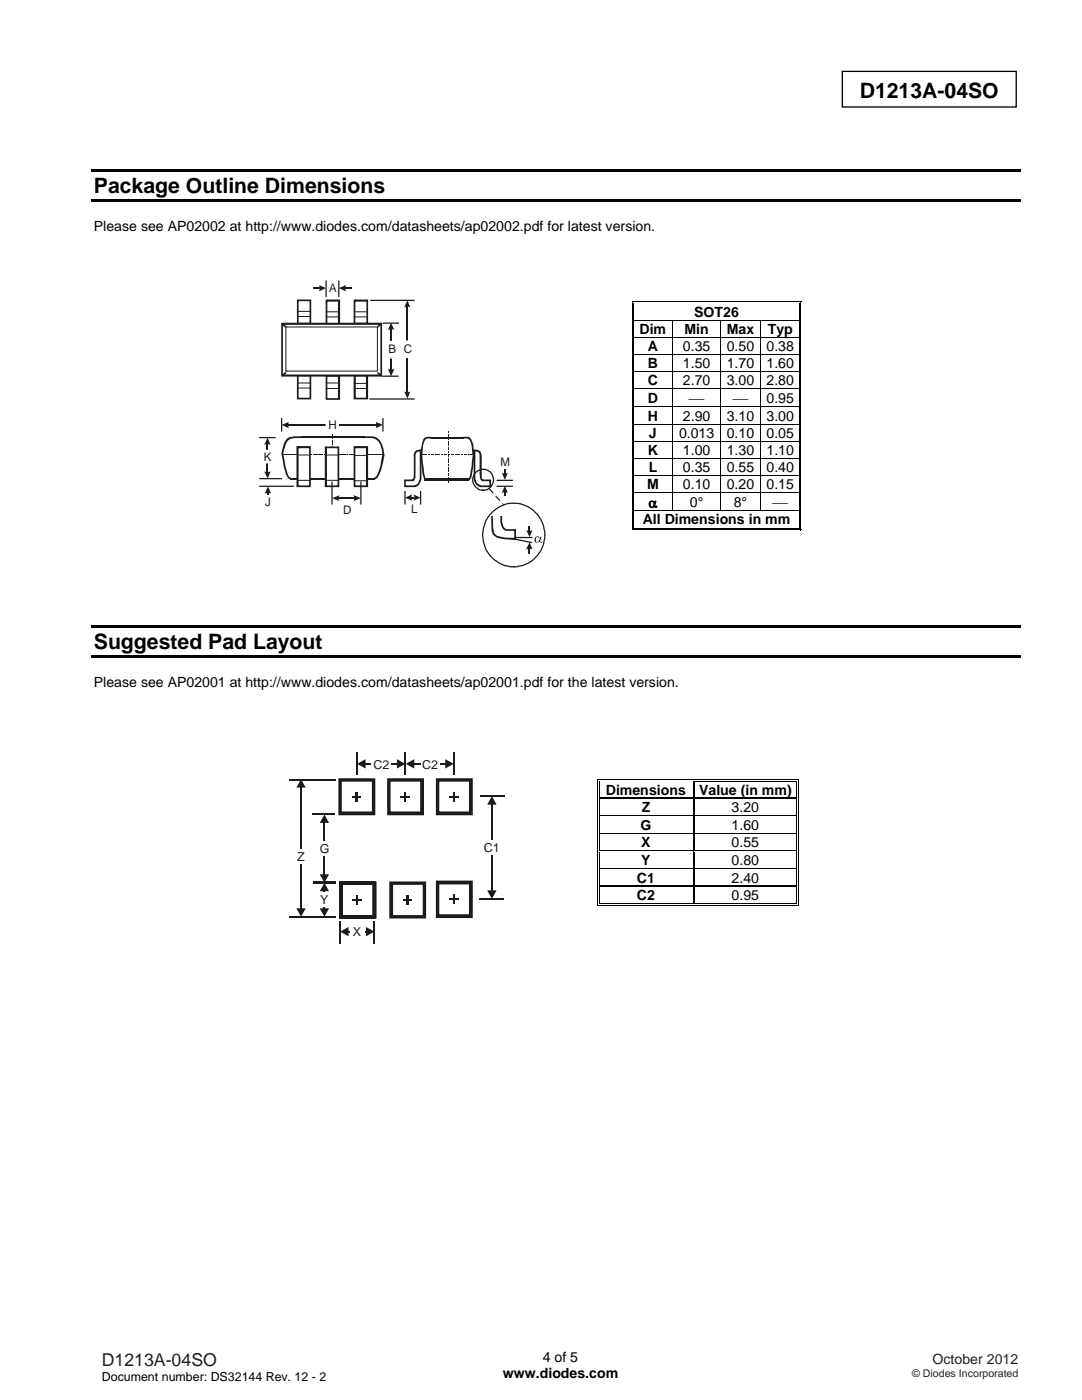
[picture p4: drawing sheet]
<svg xmlns="http://www.w3.org/2000/svg" width="216mm" height="279mm" viewBox="0 0 216 279" stroke-linecap="round" stroke-linejoin="round" font-family="sans-serif">
<path d="M168.1 14.2h34.7v7.2h-34.7z" fill="none" stroke="#000" stroke-width=".26"/>
<path d="M18.2 33.7h185.5v.5h-185.5zM18.2 39.8h185.5v.5h-185.5zM18.2 124.7h185.5v.5h-185.5zM18.2 130.8h185.5v.5h-185.5z" fill="#000"/>
<g fill="#fff">
<path d="M126.6 60.6h32.8v3.2h-32.8z"/>
<path d="M126.7 60.6h32.6v3.2h-32.6z"/>
</g>
<path d="M126.1 60h.1v.6h-.1zM126.1 60h.5v.2h-.5zM126.4 60.4h.2v.2h-.2z" fill="#000"/>
<path d="M126.6 60.1h32.8M126.6 60.5h32.8" fill="none" stroke="#000" stroke-width=".2"/>
<path d="M126.6 60.6h32.8z" fill="#fff"/>
<path d="M159.4 60h.5v.2h-.5zM159.4 60.4h.2v.2h-.2zM159.7 60h.2v.6h-.2z" fill="#000"/>
<path d="M126.2 60.6v3.2M126.5 60.6v3.2M159.5 60.6v3.2M159.8 60.6v3.2" fill="none" stroke="#000" stroke-width=".2"/>
<g fill="#fff">
<path d="M126.6 64h7.6v3.2h-7.6z"/>
<path d="M126.7 64h7.2v3.2h-7.2z"/>
</g>
<path d="M126.1 63.8h.1v.2h-.1zM126.4 63.8h.2v.2h-.2zM159.4 63.8h.2v.2h-.2zM159.7 63.8h.2v.2h-.2z" fill="#000"/>
<path d="M126.2 64v3.2M126.5 64v3.2M126.6 63.9h32.8M134.3 64v3.2M143.8 64v3.2M151.7 64v3.2M159.5 64v3.2M159.8 64v3.2" fill="none" stroke="#000" stroke-width=".2"/>
<g fill="#fff">
<path d="M126.6 67.4h7.6v3.3h-7.6z"/>
<path d="M126.7 67.4h7.2v3.3h-7.2z"/>
</g>
<path d="M126.1 67.2h.1v.2h-.1zM126.4 67.2h.2v.2h-.2zM159.4 67.2h.2v.2h-.2zM159.7 67.2h.2v.2h-.2z" fill="#000"/>
<path d="M126.2 67.4v3.3M126.5 67.4v3.3M126.6 67.3h32.8M134.3 67.4v3.3M143.8 67.4v3.3M151.7 67.4v3.3M159.5 67.4v3.3M159.8 67.4v3.3" fill="none" stroke="#000" stroke-width=".2"/>
<g fill="#fff">
<path d="M126.6 70.8h7.6v3.3h-7.6z"/>
<path d="M126.7 70.8h7.2v3.3h-7.2z"/>
</g>
<path d="M126.1 70.7h.1v.1h-.1zM126.4 70.7h.2v.1h-.2zM159.4 70.7h.2v.1h-.2zM159.7 70.7h.2v.1h-.2z" fill="#000"/>
<path d="M126.2 70.8v3.3M126.5 70.8v3.3M126.6 70.7h32.8M134.3 70.8v3.3M143.8 70.8v3.3M151.7 70.8v3.3M159.5 70.8v3.3M159.8 70.8v3.3" fill="none" stroke="#000" stroke-width=".2"/>
<g fill="#fff">
<path d="M126.6 74.3h7.6v3.2h-7.6z"/>
<path d="M126.7 74.3h7.2v3.2h-7.2z"/>
</g>
<path d="M126.1 74.1h.1v.2h-.1zM126.4 74.1h.2v.2h-.2zM159.4 74.1h.2v.2h-.2zM159.7 74.1h.2v.2h-.2z" fill="#000"/>
<path d="M126.2 74.3v3.2M126.5 74.3v3.2M126.6 74.2h32.8M134.3 74.3v3.2M143.8 74.3v3.2M151.7 74.3v3.2M159.5 74.3v3.2M159.8 74.3v3.2" fill="none" stroke="#000" stroke-width=".2"/>
<g fill="#fff">
<path d="M126.6 77.7h7.6v3.4h-7.6z"/>
<path d="M126.7 77.8h7.2v3.2h-7.2z"/>
</g>
<path d="M126.1 77.5h.1v.2h-.1zM126.4 77.5h.2v.2h-.2zM159.4 77.5h.2v.2h-.2zM159.7 77.5h.2v.2h-.2z" fill="#000"/>
<path d="M126.2 77.7v3.4M126.5 77.7v3.4M126.6 77.6h32.8M134.3 77.7v3.4M143.8 77.7v3.4M151.7 77.7v3.4M159.5 77.7v3.4M159.8 77.7v3.4" fill="none" stroke="#000" stroke-width=".2"/>
<g fill="#fff">
<path d="M126.6 81.3h7.6v3.3h-7.6z"/>
<path d="M126.7 81.3h7.2v3.3h-7.2z"/>
</g>
<path d="M126.1 81.1h.1v.2h-.1zM126.4 81.1h.2v.2h-.2zM159.4 81.1h.2v.2h-.2zM159.7 81.1h.2v.2h-.2z" fill="#000"/>
<path d="M126.2 81.3v3.3M126.5 81.3v3.3M126.6 81.2h32.8M134.3 81.3v3.3M143.8 81.3v3.3M151.7 81.3v3.3M159.5 81.3v3.3M159.8 81.3v3.3" fill="none" stroke="#000" stroke-width=".2"/>
<g fill="#fff">
<path d="M126.6 84.7h7.6v3.3h-7.6z"/>
<path d="M126.7 84.7h7.2v3.3h-7.2z"/>
</g>
<path d="M126.1 84.6h.1v.1h-.1zM126.4 84.6h.2v.1h-.2zM159.4 84.6h.2v.1h-.2zM159.7 84.6h.2v.1h-.2z" fill="#000"/>
<path d="M126.2 84.7v3.3M126.5 84.7v3.3M126.6 84.6h32.8M134.3 84.7v3.3M143.8 84.7v3.3M151.7 84.7v3.3M159.5 84.7v3.3M159.8 84.7v3.3" fill="none" stroke="#000" stroke-width=".2"/>
<g fill="#fff">
<path d="M126.6 88.2h7.6v3.2h-7.6z"/>
<path d="M126.7 88.2h7.2v3.2h-7.2z"/>
</g>
<path d="M126.1 88h.1v.2h-.1zM126.4 88h.2v.2h-.2zM159.4 88h.2v.2h-.2zM159.7 88h.2v.2h-.2z" fill="#000"/>
<path d="M126.2 88.2v3.2M126.5 88.2v3.2M126.6 88.1h32.8M134.3 88.2v3.2M143.8 88.2v3.2M151.7 88.2v3.2M159.5 88.2v3.2M159.8 88.2v3.2" fill="none" stroke="#000" stroke-width=".2"/>
<g fill="#fff">
<path d="M126.6 91.6h7.6v3.2h-7.6z"/>
<path d="M126.7 91.6h7.2v3.2h-7.2z"/>
</g>
<path d="M126.1 91.4h.1v.2h-.1zM126.4 91.4h.2v.2h-.2zM159.4 91.4h.2v.2h-.2zM159.7 91.4h.2v.2h-.2z" fill="#000"/>
<path d="M126.2 91.6v3.2M126.5 91.6v3.2M126.6 91.5h32.8M134.3 91.6v3.2M143.8 91.6v3.2M151.7 91.6v3.2M159.5 91.6v3.2M159.8 91.6v3.2" fill="none" stroke="#000" stroke-width=".2"/>
<g fill="#fff">
<path d="M126.6 95h7.6v3.3h-7.6z"/>
<path d="M126.7 95h7.2v3.3h-7.2z"/>
</g>
<g fill="#000">
<path d="M126.1 94.8h.1v.2h-.1zM126.1 98.3h.1v.1h-.1zM126.4 94.8h.2v.2h-.2zM126.4 98.3h.2v.1h-.2zM159.4 94.8h.2v.2h-.2zM159.4 98.3h.2v.1h-.2zM159.7 94.8h.2v.2h-.2zM159.7 98.3h.2v.1h-.2zM126.1 101.9h.1v.1h-.1zM126.1 105.7h.5v.1h-.5zM126.4 101.9h.2v.1h-.2zM126.4 105.3h.2v.2h-.2z"/>
<path d="M159.4 101.9h.2v.1h-.2zM159.4 105.7h.5v.1h-.5zM159.4 105.3h.2v.2h-.2zM159.7 101.9h.2v.1h-.2zM159.7 105.3h.2v.5h-.2z"/>
</g>
<g fill="none" stroke="#000" stroke-width=".2">
<path d="M126.2 95v3.3M126.2 98.4v3.5M126.5 95v3.3M126.5 98.4v3.5M126.6 94.9h32.8M126.6 98.3h32.8M134.3 95v3.3M134.3 98.4v3.5M143.8 95v3.3M143.8 98.4v3.5M151.7 95v3.3M151.7 98.4v3.5"/>
<path d="M159.5 95v3.3M159.5 98.4v3.5M159.8 95v3.3M159.8 98.4v3.5M126.2 102v3.8M126.5 102v3.3M126.6 102h32.8M126.6 105.7h32.8M126.6 105.4h32.8M159.5 102v3.3M159.8 102v3.3"/>
</g>
<g fill="#fff">
<path d="M119.6 156h18.7v3.2h-18.7z"/>
<path d="M120.1 156h17.6v3.2h-17.6z"/>
</g>
<path d="M119.1 155.4h.2v.6h-.2zM119.1 155.4h.5v.2h-.5zM119.5 155.8h.1v.2h-.1z" fill="#000"/>
<path d="M119.6 155.5h18.7M119.6 155.9h18.7" fill="none" stroke="#000" stroke-width=".2"/>
<path d="M119.6 156h18.7z" fill="#fff"/>
<path d="M138.3 156h.3zM138.3 155.4h.5v.2h-.5zM138.3 155.8h.5v.2h-.5zM158.8 155.4h.5v.2h-.5zM158.8 155.8h.2v.2h-.2zM159.2 155.4h.1v.6h-.1z" fill="#000"/>
<path d="M119.2 156v3.2M119.5 156v3.2M138.8 155.5h20M138.8 155.9h20M158.9 156v3.2M159.2 156v3.2" fill="none" stroke="#000" stroke-width=".2"/>
<path d="M138.4 156v3.2" fill="none" stroke="#000" stroke-width=".25"/>
<g fill="#fff">
<path d="M119.6 159.5h18.7v3.2h-18.7z"/>
<path d="M120.1 159.5h17.6v3.2h-17.6z"/>
<path d="M138.5 159.5h20.3v3.2h-20.3z"/>
<path d="M139.1 159.5h19.2v3.2h-19.2z"/>
</g>
<path d="M119.1 159.2h.2v.3h-.2zM119.5 159.2h.1v.3h-.1z" fill="#000"/>
<path d="M119.6 159.3h18.7" fill="none" stroke="#000" stroke-width=".25"/>
<path d="M119.6 159.5h18.7z" fill="#fff"/>
<path d="M138.3 159.2h.3v.3h-.3z" fill="#000"/>
<path d="M138.6 159.3h20.2" fill="none" stroke="#000" stroke-width=".25"/>
<path d="M138.6 159.5h20.2z" fill="#fff"/>
<path d="M158.8 159.2h.2v.3h-.2zM159.2 159.2h.1v.3h-.1z" fill="#000"/>
<path d="M119.2 159.5v3.2M119.5 159.5v3.2M158.9 159.5v3.2M159.2 159.5v3.2" fill="none" stroke="#000" stroke-width=".2"/>
<path d="M138.4 159.5v3.2" fill="none" stroke="#000" stroke-width=".25"/>
<g fill="#fff">
<path d="M119.6 163h18.7v3.2h-18.7z"/>
<path d="M120.1 163h17.6v3.2h-17.6z"/>
<path d="M138.5 163h20.3v3.2h-20.3z"/>
<path d="M139.1 163h19.2v3.2h-19.2z"/>
</g>
<path d="M119.1 162.7h.2v.3h-.2zM119.5 162.7h.1v.3h-.1z" fill="#000"/>
<path d="M119.6 162.9h18.7" fill="none" stroke="#000" stroke-width=".25"/>
<path d="M119.6 163h18.7z" fill="#fff"/>
<path d="M138.3 162.7h.3v.3h-.3z" fill="#000"/>
<path d="M138.6 162.9h20.2" fill="none" stroke="#000" stroke-width=".25"/>
<path d="M138.6 163h20.2z" fill="#fff"/>
<path d="M158.8 162.7h.2v.3h-.2zM159.2 162.7h.1v.3h-.1z" fill="#000"/>
<path d="M119.2 163v3.2M119.5 163v3.2M158.9 163v3.2M159.2 163v3.2" fill="none" stroke="#000" stroke-width=".2"/>
<path d="M138.4 163v3.2" fill="none" stroke="#000" stroke-width=".25"/>
<g fill="#fff">
<path d="M119.6 166.5h18.7v3.3h-18.7z"/>
<path d="M120.1 166.5h17.6v3.3h-17.6z"/>
<path d="M138.5 166.5h20.3v3.3h-20.3z"/>
<path d="M139.1 166.5h19.2v3.3h-19.2z"/>
</g>
<path d="M119.1 166.2h.2v.3h-.2zM119.5 166.2h.1v.3h-.1z" fill="#000"/>
<path d="M119.6 166.4h18.7" fill="none" stroke="#000" stroke-width=".25"/>
<path d="M119.6 166.5h18.7z" fill="#fff"/>
<path d="M138.3 166.2h.3v.3h-.3z" fill="#000"/>
<path d="M138.6 166.4h20.2" fill="none" stroke="#000" stroke-width=".25"/>
<path d="M138.6 166.5h20.2z" fill="#fff"/>
<path d="M158.8 166.2h.2v.3h-.2zM159.2 166.2h.1v.3h-.1z" fill="#000"/>
<path d="M119.2 166.5v3.3M119.5 166.5v3.3M158.9 166.5v3.3M159.2 166.5v3.3" fill="none" stroke="#000" stroke-width=".2"/>
<path d="M138.4 166.5v3.3" fill="none" stroke="#000" stroke-width=".25"/>
<g fill="#fff">
<path d="M119.6 170h18.7v3.3h-18.7z"/>
<path d="M120.1 170h17.6v3.3h-17.6z"/>
<path d="M138.5 170h20.3v3.3h-20.3z"/>
<path d="M139.1 170h19.2v3.3h-19.2z"/>
</g>
<path d="M119.1 169.8h.2v.2h-.2zM119.5 169.8h.1v.2h-.1z" fill="#000"/>
<path d="M119.6 169.9h18.7" fill="none" stroke="#000" stroke-width=".25"/>
<path d="M119.6 170h18.7z" fill="#fff"/>
<path d="M138.3 169.8h.3v.2h-.3z" fill="#000"/>
<path d="M138.6 169.9h20.2" fill="none" stroke="#000" stroke-width=".25"/>
<path d="M138.6 170h20.2z" fill="#fff"/>
<path d="M158.8 169.8h.2v.2h-.2zM159.2 169.8h.1v.2h-.1z" fill="#000"/>
<path d="M119.2 170v3.3M119.5 170v3.3M158.9 170v3.3M159.2 170v3.3" fill="none" stroke="#000" stroke-width=".2"/>
<path d="M138.4 170v3.3" fill="none" stroke="#000" stroke-width=".25"/>
<g fill="#fff">
<path d="M119.6 173.5h18.7v3.3h-18.7z"/>
<path d="M120.1 173.5h17.6v3.3h-17.6z"/>
<path d="M138.5 173.5h20.3v3.3h-20.3z"/>
<path d="M139.1 173.5h19.2v3.3h-19.2z"/>
</g>
<path d="M119.1 173.3h.2v.2h-.2zM119.5 173.3h.1v.2h-.1z" fill="#000"/>
<path d="M119.6 173.4h18.7" fill="none" stroke="#000" stroke-width=".25"/>
<path d="M119.6 173.5h18.7z" fill="#fff"/>
<path d="M138.3 173.3h.3v.2h-.3z" fill="#000"/>
<path d="M138.6 173.4h20.2" fill="none" stroke="#000" stroke-width=".25"/>
<path d="M138.6 173.5h20.2z" fill="#fff"/>
<path d="M158.8 173.3h.2v.2h-.2zM159.2 173.3h.1v.2h-.1z" fill="#000"/>
<path d="M119.2 173.5v3.3M119.5 173.5v3.3M158.9 173.5v3.3M159.2 173.5v3.3" fill="none" stroke="#000" stroke-width=".2"/>
<path d="M138.4 173.5v3.3" fill="none" stroke="#000" stroke-width=".25"/>
<g fill="#fff">
<path d="M119.6 177h18.7v3.3h-18.7z"/>
<path d="M120.1 177h17.6v3.3h-17.6z"/>
<path d="M138.5 177h20.3v3.3h-20.3z"/>
<path d="M139.1 177h19.2v3.3h-19.2z"/>
</g>
<path d="M119.1 176.8h.2v.3h-.2zM119.5 176.8h.1v.3h-.1z" fill="#000"/>
<path d="M119.6 176.9h18.7" fill="none" stroke="#000" stroke-width=".25"/>
<path d="M119.6 177l18.7 .1z" fill="#fff"/>
<path d="M138.3 176.8h.3v.3h-.3z" fill="#000"/>
<path d="M138.6 176.9h20.2" fill="none" stroke="#000" stroke-width=".25"/>
<path d="M138.6 177l20.2 .1z" fill="#fff"/>
<path d="M158.8 176.8h.2v.3h-.2zM159.2 176.8h.1v.3h-.1zM119.1 180.6h.5v.2h-.5zM119.5 180.3h.1v.2h-.1zM138.3 180.3h.5v.2h-.5zM158.8 180.6h.5v.2h-.5zM158.8 180.3h.2v.2h-.2zM159.2 180.3h.1v.5h-.1z" fill="#000"/>
<path d="M119.2 177.1v3.7M119.5 177.1v3.2M158.9 177.1v3.2M159.2 177.1v3.2M119.6 180.7h39.2M119.6 180.4h18.7M138.8 180.4h20" fill="none" stroke="#000" stroke-width=".2"/>
<path d="M138.4 177.1v3.2" fill="none" stroke="#000" stroke-width=".25"/>
<path d="M57.9 95.5h16.9" fill="none" stroke="#1f1a17" stroke-width=".34"/>
<path d="M56.2 83.5v2.6M76.4 83.5v2.6" fill="none" stroke="#1f1a17" stroke-width=".25"/>
<path d="M56.2 84.8l1.4-.6a1.23 1.23 0 0 0 0 1.3z" fill-rule="evenodd" fill="#1f1a17"/>
<path d="M57.5 84.8h17.6" fill="none" stroke="#1f1a17" stroke-width=".25"/>
<path d="M75 84.2l1.4 .6-1.4 .7a1.27 1.27 0 0 0 0-1.3z" fill-rule="evenodd" fill="#1f1a17"/>
<path d="M99.2 97h3.1" fill="none" stroke="#1f1a17" stroke-width=".25"/>
<g fill="#1f1a17">
<path d="M100.6 93.7h.2v.9h-.2z"/>
<path d="M53.3 98.3h.3v.5h-.3z"/>
</g>
<g fill="#1f1a17">
<path d="M100.1 94.3l.3 .2h.6l.3-.2-.5 1.5z" fill-rule="evenodd"/>
<path d="M53.5 97l.6 1.5h-1.3z" fill-rule="evenodd"/>
</g>
<path d="M65.1 56v3.2M67.6 56v3.2M99.2 95.9h3.1" fill="none" stroke="#1f1a17" stroke-width=".25"/>
<g fill="#1f1a17">
<path d="M63.6 56.9l1.5 .6-1.5 .7 .2-.4v-.6z" fill-rule="evenodd"/>
<path d="M67.6 57.5l1.4-.6-.1 .4 .1 .9z" fill-rule="evenodd"/>
</g>
<g fill="#1f1a17">
<path d="M62.5 57.4h1.3v.3h-1.3z"/>
<path d="M68.9 57.4h1.2v.3h-1.2z"/>
</g>
<path d="M74 59.9h8.7M73.8 79.6h8.9M76.3 75.1h3.2M76.4 64.5h3.1M51.8 87.3h3.1M51.8 95.5h4.4M51.8 97h6.8" fill="none" stroke="#1f1a17" stroke-width=".25"/>
<path d="M78 64.4l.7 1.4-.4-.1-.9 .1z" fill-rule="evenodd" fill="#1f1a17"/>
<path d="M78.1 65.7v8.1" fill="none" stroke="#1f1a17" stroke-width=".25"/>
<g fill="#1f1a17">
<path d="M77.4 73.6h1.3l-.7 1.5z" fill-rule="evenodd"/>
<path d="M53.4 87.3l.6 1.5a1.23 1.23 0 0 0-1.3 0z" fill-rule="evenodd"/>
</g>
<path d="M53.4 88.6v5.7" fill="none" stroke="#1f1a17" stroke-width=".25"/>
<g fill="#1f1a17">
<path d="M52.7 94.1l.4 .2 .9-.2-.6 1.4z" fill-rule="evenodd"/>
<path d="M81.3 59.9l.6 1.5-.3-.2h-.6l-.4 .2z" fill-rule="evenodd"/>
</g>
<path d="M81.3 61.1v17.3" fill="none" stroke="#1f1a17" stroke-width=".25"/>
<g fill="#1f1a17">
<path d="M80.6 78.1l.4 .2h.6l.3-.2-.6 1.4z" fill-rule="evenodd"/>
<path d="M80.8 99.3l1.4-.6-.1 .4 .1 .8z" fill-rule="evenodd"/>
<path d="M82.5 98.7l1.4 .6-1.4 .6 .2-.3v-.6z" fill-rule="evenodd"/>
<path d="M66.3 99.4l1.5-.6-.2 .2v.8l.2 .2z" fill-rule="evenodd"/>
</g>
<path d="M82.1 99.2h.6v.2h-.6z" fill="#1f1a17"/>
<path d="M67.5 99.5h3.2" fill="none" stroke="#1f1a17" stroke-width=".25"/>
<path d="M70.6 98.8l1.4 .6-1.4 .6z" fill-rule="evenodd" fill="#1f1a17"/>
<path d="M80.8 98.1v2.5M83.9 98.1v2.5" fill="none" stroke="#1f1a17" stroke-width=".25"/>
<path d="M76.3 68.1h3.2v3.3h-3.2z" fill="#fff"/>
<path d="M76.3 68.1h3.2v3.3h-3.2z" fill="none" stroke="#fff" stroke-width=".2"/>
<path d="M51.8 89.9h3.1v2.5h-3.1z" fill="#fff"/>
<path d="M51.8 89.9h3.1v2.5h-3.1z" fill="none" stroke="#fff" stroke-width=".2"/>
<path d="M79.7 68.1h3.1v3.3h-3.1z" fill="#fff"/>
<path d="M79.7 68.1h3.1v3.3h-3.1z" fill="none" stroke="#fff" stroke-width=".2"/>
<path d="M65.1 83.5h2.4v2.6h-2.4z" fill="#fff"/>
<path d="M65.1 83.5h2.4v2.6h-2.4z" fill="none" stroke="#fff" stroke-width=".2"/>
<path d="M59.3 89.2h2.5v7.8h-2.5z" fill="#fff"/>
<path d="M59.3 96.9h2.5v.3h-2.5zM61.8 97h.2v.2h-.2zM61.7 89.2h.3v7.8h-.3zM61.8 89h.2v.2h-.2zM59.3 89h2.5v.5h-2.5zM59.2 89h.1v.2h-.1zM59.2 89.2h.4v7.8h-.4zM59.2 97h.1v.2h-.1z" fill="#1f1a17"/>
<path d="M70.7 89.2h2.5v7.8h-2.5z" fill="#fff"/>
<path d="M70.7 96.9h2.5v.3h-2.5zM73.2 97h.2v.2h-.2zM73 89.2h.4v7.8h-.4zM73.2 89h.2v.2h-.2zM70.7 89h2.5v.5h-2.5zM70.6 89h.1v.2h-.1zM70.6 89.2h.3v7.8h-.3zM70.6 97h.1v.2h-.1z" fill="#1f1a17"/>
<path d="M83.1 90l.8-.1v5.6a1.59 1.59 0 0 1-1.2 1.5h-1.9v-1.1h1.5l.4-.3v-5z" fill-rule="evenodd" fill="#fff"/>
<path d="M82.9 90l1-.3v.3l-.7 .2-.3 .8h-.3v-.4zM83.9 89.7v.2zM83.9 89.7l.1 .3zM83.9 89.7h.2v.2h-.2zM83.8 89.9h.3v5.1h-.3zM83.8 95h.3l-.2 1.2-.3-.2zM82.7 96.9a1.05 1.05 0 0 0 .9-.9l.3 .2a1.45 1.45 0 0 1-1.1 1zM82.7 97l.1 .2zM80.8 96.9h1.9v.3h-1.9zM80.6 97h.2v.2h-.2zM80.6 95.9h.4v1.1h-.4zM80.6 95.7h.2v.2h-.2zM80.8 95.7h1.3v.3h-1.3zM82.6 94.8h.3l-.2 .9-.3 .3h-.3v-.3a.71 .71 0 0 0 .5-.9zM82.6 94.5h.3v.3h-.3zM82.6 94.3h.3v.2h-.3zM82.6 91h.3v3.3h-.3zM82.6 91h.1z" fill="#1f1a17"/>
<path d="M59.4 95.9h2.5M70.7 95.9h2.5" fill="none" stroke="#1f1a17" stroke-width=".2"/>
<path d="M72 96.2v4.4" fill="none" stroke="#1f1a17" stroke-width=".25"/>
<path d="M94.7 89.9a.94 .94 0 0 1 1.2 1.1v3.3a1.48 1.48 0 0 0 .4 1.6h1.5v1.1h-1.9a1.76 1.76 0 0 1-1.2-1.5z" fill-rule="evenodd" fill="#fff"/>
<g fill="#1f1a17">
<path d="M100.6 98.2h.2v.8h-.2z"/>
<path d="M94.8 89.7a1.17 1.17 0 0 1 1.3 1.3h-.4l-.3-.8-.7-.2zM94.8 89.7v.2zM94.7 89.7v.3zM94.5 89.7h.2v.2h-.2zM94.5 89.9h.3v5.1h-.3zM94.5 95h.3l.2 1-.3 .2zM94.7 96.2l.3-.2 .4 .5 .5 .4v.3a1.82 1.82 0 0 1-1.2-1zM95.9 97v.2zM95.9 96.9h1.9v.3h-1.9zM97.8 97h.2v.2h-.2zM97.6 95.9h.4v1.1h-.4zM97.8 95.7h.2v.2h-.2zM96.5 95.7h1.3v.3h-1.3zM95.7 94.8h.4v.6l.4 .3v.3l-.6-.1zM95.7 94.5h.4v.3h-.4zM95.7 94.3h.4v.2h-.4zM95.7 91h.4v3.3h-.4zM95.9 91h.2z"/>
<path d="M65.2 64.5h2.4v.3h-2.4zM67.6 64.7h.3v.1h-.3zM67.4 59.9h.5v4.8h-.5zM67.6 59.8h.3v.1h-.3zM65.2 59.8h2.4v.4h-2.4zM65 59.8h.2v.1h-.2zM65 59.9h.3v4.8h-.3zM65 64.7h.2v.1h-.2z"/>
<path d="M70.7 64.4h2.6v.3h-2.6zM73.3 64.6h.1v.1h-.1zM73.1 59.9h.3v4.7h-.3zM73.3 59.8h.1v.1h-.1zM70.7 59.8h2.6v.4h-2.6zM70.6 59.8h.1v.1h-.1zM70.6 59.9h.3v4.7h-.3zM70.6 64.6h.1v.1h-.1z"/>
<path d="M59.4 64.4h2.5v.4h-2.5zM61.9 64.7h.2v.1h-.2zM61.8 59.9h.3v4.8h-.3zM61.9 59.8h.2v.1h-.2zM59.4 59.8h2.5v.3h-2.5zM59.2 59.8h.2v.1h-.2zM59.2 59.9h.4v4.8h-.4zM59.2 64.7h.2v.1h-.2z"/>
<path d="M59.4 79.4h2.5v.3h-2.5zM61.9 79.5h.2v.2h-.2zM61.8 74.9h.3v4.6h-.3zM61.9 74.7h.2v.2h-.2zM59.4 74.7h2.5v.4h-2.5zM59.2 74.7h.2v.2h-.2zM59.2 74.9h.4v4.6h-.4zM59.2 79.5h.2v.2h-.2z"/>
<path d="M65.2 79.5h2.4v.3h-2.4zM67.6 79.6h.3v.2h-.3zM67.4 75h.5v4.6h-.5zM67.6 74.8h.3v.2h-.3zM65.2 74.8h2.4v.4h-2.4zM65 74.8h.2v.2h-.2zM65 75h.3v4.6h-.3zM65 79.6h.2v.2h-.2z"/>
<path d="M70.7 79.4h2.6v.3h-2.6zM73.3 79.5h.1v.2h-.1zM73 74.9h.4v4.6h-.4zM73.3 74.7h.1v.2h-.1zM70.7 74.7h2.6v.4h-2.6zM70.6 74.7h.1v.2h-.1zM70.6 74.9h.4v4.6h-.4zM70.6 79.5h.1v.2h-.1z"/>
</g>
<path d="M100.8 97l.5 1.4-.3-.2h-.6l-.3 .2z" fill-rule="evenodd" fill="#1f1a17"/>
<path d="M60.1 87.2h12.6" fill="none" stroke="#1f1a17" stroke-width=".34"/>
<g fill="#1f1a17">
<path d="M57 94.7l.4-.2 .3 .7 .4 .2v.3a1.17 1.17 0 0 1-1.1-1zM56.2 90.7l.3-.1 .5 2.5 .4 1.4-.4 .2z"/>
<path d="M75.4 94.5l.3 .1a1.33 1.33 0 0 1-1.1 1.1v-.3l.5-.3zM76.3 90.6h.5l-.3 1.4-.8 2.6-.3-.1a13.6 13.6 0 0 0 .9-3.9z"/>
<path d="M59.4 87.1h.8l.1 .3h-.9zM57.3 87.5a3.9 3.9 0 0 1 2.1-.4v.3a2.03 2.03 0 0 0-2.4 1.5l-.5 1.9-.4-.1a5.5 5.5 0 0 1 1.2-3.2z"/>
<path d="M72.4 87.1v.3zM72.4 87.2v.2zM72.4 87.1h.9v.3h-.9zM73.3 87.1a2.64 2.64 0 0 1 3.2 2.4l.2 1.1-.4 .1a3.4 3.4 0 0 0-1.5-3.1l-.5-.2h-1z"/>
</g>
<path d="M86 87.3h6.6" fill="none" stroke="#1f1a17" stroke-width=".34"/>
<g fill="#1f1a17">
<path d="M84.3 94.8l.4-.1 .3 .8-.1 .4-.3-.3zM83.9 90.8h.4l.4 3.9-.4 .1z"/>
<path d="M93.8 94.7h.4a1.4 1.4 0 0 1-.6 1.2l-.1-.4zM94.3 90.7h.4l-.3 2.5-.2 1.5h-.4z"/>
<path d="M85.6 87.2h.4l.1 .3h-.5zM84.5 87.6l.8-.4h.3v.3a.92 .92 0 0 0-1 .8l-.3 2.5-.4-.1 .1-1.2z"/>
<path d="M92.4 87.2h.5v.3h-.5zM92.9 87.2a1.05 1.05 0 0 1 1.3 .8l.2 .6 .3 2.1h-.4a5.1 5.1 0 0 0-.7-3l-.7-.2z"/>
</g>
<path d="M84.7 95.7h8.9" fill="none" stroke="#1f1a17" stroke-width=".42"/>
<path d="M102.9 107.6l3.2 .7M103 107.3h3.2" fill="none" stroke="#1f1a17" stroke-width=".25"/>
<path d="M106.8 107.2l.6-.2 .3 .4 .2-.3h.1l-.2 .8 .1 .3 .3-.2-.1 .4h-.2l-.1-.4-.4 .4-.6-.2-.1-.8zM107 107.3l-.1 .7 .5 .3 .3-.7-.4-.5z" fill-rule="evenodd" fill="#1f1a17"/>
<path d="M98.1 102.1h1.4a.87 .87 0 0 1 .5 1 2.29 2.29 0 0 0 1 2.7h1.8v1.8l-2.1-.2a2.04 2.04 0 0 1-2.5-2.1z" fill-rule="evenodd" fill="#fff"/>
<path d="M99.1 102h.7l.4 1.1h-.4v-.5l-.4-.3h-.3zM98.1 102h1v.3h-1zM98 102h.1v.1h-.1zM98 102.1h.3l.1 3.2h-.3zM98.2 105.3h.2zM98.1 105.3h.3l.2 1-.4 .1zM98.2 106.4l.4-.1a1.53 1.53 0 0 0 1.2 .8l.9 .2v.3a2.43 2.43 0 0 1-2.5-1.2zM100.7 107.4v.2zM100.7 107.3l2.2 .1-.1 .4-2.1-.2zM102.8 107.6h.2v.2h-.2zM102.6 105.8h.4v1.8h-.4zM102.8 105.6h.2v.2h-.2zM101.4 105.6h1.4v.3h-1.4zM100.1 105.1l.3-.2a.91 .91 0 0 0 1 .7v.3a1.21 1.21 0 0 1-1.3-.8zM99.8 103.4h.4v.8l.2 .7-.3 .2-.3-.9zM100 103.4h.2zM99.8 103.1h.4v.3h-.4zM100 103.1h.2z" fill="#1f1a17"/>
<path d="M97.6 101.5h2.7v1.5h-2.7z" fill="#fff"/>
<g fill="#1f1a17">
<path d="M105 105.8l.3 .1h.6l.4-.1-.6 1.4z" fill-rule="evenodd"/>
<path d="M105.7 108.2l.6 1.4a1.23 1.23 0 0 0-1.3 0z" fill-rule="evenodd"/>
</g>
<g fill="#1f1a17">
<path d="M105.5 104.9h.2v1.1h-.2z"/>
<path d="M105.5 109.5h.2v1.1h-.2z"/>
</g>
<g fill="#131516">
<path d="M97.5 97.6l.1-.2 .9 .9-.2 .2z"/>
<path d="M98.8 99.1l.2-.2 .8 .9-.1 .2z"/>
<path d="M100.2 100.5l.1-.1 .4 .4-.2 .1z"/>
</g>
<g fill="none" stroke="#1f1a17" stroke-width=".25">
<path d="M98.6 101.9a6.2 6.2 0 0 1 10.1 4.2 6.2 6.2 0 0 1-4.6 6.8 6.2 6.2 0 0 1-7.3-3.7 6.6 6.6 0 0 1 1.8-7.3z"/>
<circle cx="96.4" cy="95.7" r="2.08"/>
</g>
<g fill="#1f1a17">
<path d="M84.2 90.6h.2v.1h-.2z"/>
<path d="M84.7 90.6h.5v.1h-.5z"/>
<path d="M85.4 90.6h.4v.1h-.4z"/>
<path d="M86 90.6h.6v.1h-.6z"/>
<path d="M86.8 90.6h.3v.1h-.3z"/>
<path d="M87.3 90.6h.5v.1h-.5z"/>
<path d="M88.1 90.6h.3v.1h-.3z"/>
<path d="M88.7 90.6h.5v.1h-.5z"/>
<path d="M89.4 90.6h.3v.1h-.3z"/>
<path d="M89.9 90.6h.5v.1h-.5z"/>
<path d="M90.8 90.6h.2v.1h-.2z"/>
<path d="M91.3 90.6h.5v.1h-.5z"/>
<path d="M92.1 90.6h.2v.1h-.2z"/>
<path d="M92.6 90.6h.5v.1h-.5z"/>
<path d="M93.4 90.6h.3v.1h-.3z"/>
<path d="M93.9 90.6h.5v.1h-.5z"/>
<path d="M62 90.6h.3v.1h-.3z"/>
<path d="M62.5 90.6h.4v.1h-.4z"/>
<path d="M63.1 90.6h.3v.1h-.3z"/>
<path d="M63.5 90.6h.5v.1h-.5z"/>
<path d="M64.2 90.6h.3v.1h-.3z"/>
<path d="M64.6 90.6h.5v.1h-.5z"/>
<path d="M65.3 90.6h.2v.1h-.2z"/>
<path d="M65.7 90.6h.5v.1h-.5z"/>
<path d="M66.4 90.6h.2v.1h-.2z"/>
<path d="M66.8 90.6h.5v.1h-.5z"/>
<path d="M67.4 90.6h.3v.1h-.3z"/>
<path d="M67.9 90.6h.5v.1h-.5z"/>
<path d="M68.5 90.6h.3v.1h-.3z"/>
<path d="M69 90.6h.5v.1h-.5z"/>
<path d="M69.6 90.6h.3v.1h-.3z"/>
<path d="M70.1 90.6h.4v.1h-.4z"/>
<path d="M73.2 90.6l.1 .1z"/>
<path d="M73.4 90.6h.1v.1h-.1z"/>
<path d="M73.6 90.6l.1 .1z"/>
<path d="M73.8 90.6h.2v.1h-.2z"/>
<path d="M74 90.6l.1 .1z"/>
<path d="M74.2 90.6h.2v.1h-.2z"/>
<path d="M74.5 90.6v.1z"/>
<path d="M74.6 90.6h.2v.1h-.2z"/>
<path d="M74.9 90.6l.1 .1z"/>
<path d="M75.1 90.6h.1v.1h-.1z"/>
<path d="M75.3 90.6l.1 .1z"/>
<path d="M75.5 90.6h.1v.1h-.1z"/>
<path d="M75.7 90.6l.1 .1z"/>
<path d="M75.9 90.6h.2v.1h-.2z"/>
<path d="M76.2 90.6v.1z"/>
<path d="M76.3 90.6h.2v.1h-.2z"/>
</g>
<path d="M64.9 80.4h2.6v2.5h-2.6z" fill="#fff"/>
<path d="M64.9 80.4h2.6v2.5h-2.6z" fill="none" stroke="#fff" stroke-width=".2"/>
<g fill="#1f1a17">
<path d="M66.3 86.7h.1v.2h-.1z"/>
<path d="M66.3 87.2h.1v.4h-.1z"/>
<path d="M66.3 87.8h.1v.3h-.1z"/>
<path d="M66.3 88.3h.1v.5h-.1z"/>
<path d="M66.3 89h.1v.3h-.1z"/>
<path d="M66.3 89.5h.1v.5h-.1z"/>
<path d="M66.3 90.2h.1v.3h-.1z"/>
<path d="M66.3 90.7h.1v.4h-.1z"/>
<path d="M66.3 91.4h.1v.3h-.1z"/>
<path d="M66.3 91.9h.1v.4h-.1z"/>
<path d="M66.3 92.6h.1v.2h-.1z"/>
<path d="M66.3 93.1h.1v.4h-.1z"/>
<path d="M66.3 93.7h.1v.3h-.1z"/>
<path d="M66.3 94.2h.1v.5h-.1z"/>
<path d="M66.3 94.9h.1v.3h-.1z"/>
<path d="M66.3 95.4h.1v.5h-.1z"/>
<path d="M89.4 86.1h.2v.3h-.2z"/>
<path d="M89.4 86.7h.2v.5h-.2z"/>
<path d="M89.4 87.4h.2v.3h-.2z"/>
<path d="M89.4 87.9h.2v.6h-.2z"/>
<path d="M89.4 88.8h.2v.2h-.2z"/>
<path d="M89.4 89.3h.2v.5h-.2z"/>
<path d="M89.4 90h.2v.3h-.2z"/>
<path d="M89.4 90.6h.2v.5h-.2z"/>
<path d="M89.4 91.4h.2v.3h-.2z"/>
<path d="M89.4 91.9h.2v.5h-.2z"/>
<path d="M89.4 92.6h.2v.3h-.2z"/>
<path d="M89.4 93.2h.2v.5h-.2z"/>
<path d="M89.4 93.9h.2v.3h-.2z"/>
<path d="M89.4 94.5h.2v.5h-.2z"/>
<path d="M89.4 95.3h.2v.2h-.2z"/>
<path d="M89.4 95.8h.2v.5h-.2z"/>
<path d="M56.3 90.6l.1 .1z"/>
<path d="M56.5 90.6h.1v.1h-.1z"/>
<path d="M56.7 90.6h.3v.1h-.3z"/>
<path d="M57 90.6l.1 .1z"/>
<path d="M57.2 90.6h.2v.1h-.2z"/>
<path d="M57.5 90.6l.1 .1z"/>
<path d="M57.6 90.6h.2v.1h-.2z"/>
<path d="M57.9 90.6l.1 .1z"/>
<path d="M58.1 90.6h.1v.1h-.1z"/>
<path d="M58.3 90.6l.1 .1z"/>
<path d="M58.5 90.6l.1 .1z"/>
<path d="M58.7 90.6v.1z"/>
<path d="M58.8 90.6h.2v.1h-.2z"/>
<path d="M59.1 90.6l.1 .1z"/>
<path d="M59.2 90.6h.2v.1h-.2z"/>
</g>
<path d="M56.3 64.6h19.8v10.4h-19.8z" fill="#fff"/>
<path d="M56.1 64.6h.4v10.4h-.4zM56.1 64.4h.2v.2h-.2zM56.3 64.4h19.8v.4h-19.8zM76.1 64.4h.1v.2h-.1zM75.9 64.6h.3v10.4h-.3zM76.1 75h.1v.2h-.1zM56.3 74.7h19.8v.5h-19.8zM56.1 75h.2v.2h-.2z" fill="#1f1a17"/>
<path d="M57 65.3h18.3v8.8h-18.3z" fill="#fff"/>
<path d="M57 65.3h18.3v8.8h-18.3zM57 74.1h.1" fill="none" stroke="#1f1a17" stroke-width=".2"/>
<g fill="#1f1a17">
<path d="M75.2 65.2l.7-.7 .3 .2-.8 .7z"/>
<path d="M75.4 74.2l.8 .6-.3 .3-.7-.6z"/>
<path d="M56.2 74.8l.8-.6 .2 .3-.8 .6z"/>
<path d="M56.4 64.5l.8 .7-.2 .2-.8-.7z"/>
</g>
<path d="M65.1 89.3h2.4v7.7h-2.4z" fill="#fff"/>
<path d="M65.1 96.9h2.4v.3h-2.4zM67.5 97h.2v.2h-.2zM67.4 89.3h.3v7.7h-.3zM67.5 89.1h.2v.2h-.2zM65.1 89.1h2.4v.4h-2.4zM64.8 89.1h.3v.2h-.3zM64.8 89.3h.4v7.7h-.4zM64.8 97h.3v.2h-.3z" fill="#1f1a17"/>
<g fill="none" stroke="#1f1a17" stroke-width=".2">
<path d="M59.4 77.4h2.5M59.4 76.4h2.5M59.4 63.2h2.5M59.4 62.1h2.5M65.1 77.5h2.5M65.1 76.4h2.5M65.1 63.2h2.5M65.1 62.2h2.5M70.7 77.5h2.5M70.7 76.5h2.5M70.7 63.2h2.5M70.7 62.2h2.5"/>
<path d="M59.4 90.8h2.5M65.1 95.9h2.5M65.1 90.8h2.5M70.7 90.9h2.5"/>
</g>
<path d="M66.3 96.2v4.4" fill="none" stroke="#1f1a17" stroke-width=".25"/>
<path d="M70.4 179.5h1.9v.3h-1.9z" fill="#1f1a17"/>
<path d="M95.8 158.9h4.9" fill="none" stroke="#1f1a17" stroke-width=".36"/>
<path d="M95.7 179.4h4.9" fill="none" stroke="#1f1a17" stroke-width=".34"/>
<path d="M98.1 158.9l1 1.7h-1.9l.9-1.7 1 1.7z" fill-rule="evenodd" fill="#1f1a17"/>
<path d="M98.1 160.4v17.5" fill="none" stroke="#1f1a17" stroke-width=".34"/>
<path d="M97.2 177.7h1.9l-1 1.7 1-1.7-1 1.7z" fill-rule="evenodd" fill="#1f1a17"/>
<path d="M67.9 184v4.4M74.7 184v4.4" fill="none" stroke="#1f1a17" stroke-width=".34"/>
<path d="M67.9 185.9l1.7-.9v1.9l-1.7-1 1.7-.9z" fill-rule="evenodd" fill="#1f1a17"/>
<path d="M69.4 185.9h3.8" fill="none" stroke="#1f1a17" stroke-width=".34"/>
<path d="M73 185l1.7 .9-1.7 1v-1.9l1.7 .9z" fill-rule="evenodd" fill="#1f1a17"/>
<path d="M57.6 155.7h9.3M62.4 162.5h4.4M57.6 183h9.3" fill="none" stroke="#1f1a17" stroke-width=".34"/>
<path d="M62.5 176.1h4.4" fill="none" stroke="#1f1a17" stroke-width=".42"/>
<path d="M60.1 155.5l.9 1.7h-1.9l1-1.7 .9 1.7z" fill-rule="evenodd" fill="#1f1a17"/>
<path d="M60.1 157v24.4" fill="none" stroke="#1f1a17" stroke-width=".34"/>
<g fill="#1f1a17">
<path d="M59.1 181.3h1.9l-.9 1.7 .9-1.7-.9 1.7z" fill-rule="evenodd"/>
<path d="M64.7 176.2l1 1.7h-1.9l.9-1.7 1 1.7z" fill-rule="evenodd"/>
</g>
<path d="M64.7 177.7v3.7" fill="none" stroke="#1f1a17" stroke-width=".34"/>
<g fill="#1f1a17">
<path d="M63.8 181.3h1.9l-1 1.7 1-1.7-1 1.7z" fill-rule="evenodd"/>
<path d="M64.7 162.5l1 1.7h-1.9l.9-1.7 1 1.7z" fill-rule="evenodd"/>
</g>
<path d="M64.7 164.1v10.5" fill="none" stroke="#1f1a17" stroke-width=".34"/>
<path d="M63.8 174.5h1.9l-1 1.7 1-1.7-1 1.7z" fill-rule="evenodd" fill="#1f1a17"/>
<g fill="#fff">
<path d="M69.8 183.5h2.9v4.4h-2.9z"/>
<path d="M98.2 168.7h1.5v1.6h-1.5z"/>
</g>
<g fill="#1f1a17">
<path d="M71.2 178.7h.3v1.9h-.3z"/>
<path d="M68 175.9h6.7v.7h-6.7zM74.7 175.9h.4v.4h-.4zM74.4 176.3h.7v6.7h-.7zM74.7 183h.4v.3h-.4zM68 182.6h6.7v.7h-6.7zM67.7 183h.3v.3h-.3zM67.7 176.3h.7v6.7h-.7zM67.7 175.9h.3v.4h-.3z"/>
</g>
<g fill="#fff">
<path d="M57.6 169.4h4.9v3h-4.9z"/>
<path d="M95.7 167.7h4.9v2.9h-4.9z"/>
<path d="M62.5 178.1h4.4v2.9h-4.4z"/>
</g>
<path d="M90.5 150.2v4.4" fill="none" stroke="#1f1a17" stroke-width=".34"/>
<path d="M81 152.4l1.7-.9v1.9l-1.7-1 1.7-.9z" fill-rule="evenodd" fill="#1f1a17"/>
<path d="M82.5 152.4h6.5" fill="none" stroke="#1f1a17" stroke-width=".34"/>
<path d="M88.8 151.5l1.7 .9-1.7 1v-1.9l1.7 .9z" fill-rule="evenodd" fill="#1f1a17"/>
<path d="M84 151.5h3.7v1.9h-3.7z" fill="#fff"/>
<path d="M80.9 150.2v4.4" fill="none" stroke="#1f1a17" stroke-width=".34"/>
<path d="M71.2 152.4l1.7-.9v1.9l-1.7-1 1.7-.9z" fill-rule="evenodd" fill="#1f1a17"/>
<path d="M72.8 152.4h6.6" fill="none" stroke="#1f1a17" stroke-width=".34"/>
<path d="M79.2 151.5l1.7 .9-1.7 1v-1.9l1.7 .9z" fill-rule="evenodd" fill="#1f1a17"/>
<path d="M74.1 150.2h3.8v4.4h-3.8z" fill="#fff"/>
<path d="M71.2 150.2v4.4" fill="none" stroke="#1f1a17" stroke-width=".34"/>
<g fill="#1f1a17">
<path d="M70.4 179.5h1.9v.3h-1.9z"/>
<path d="M71.2 178.7h.3v1.9h-.3z"/>
<path d="M80 158.8h1.8v.4h-1.8z"/>
<path d="M80.7 158h.3v1.9h-.3z"/>
<path d="M89.7 158.8h1.8v.4h-1.8z"/>
<path d="M90.4 158h.4v1.9h-.4z"/>
<path d="M80.5 179.5h1.7v.3h-1.7z"/>
<path d="M81.1 178.7h.5v1.9h-.5z"/>
<path d="M70.3 158.8h1.8v.4h-1.8z"/>
<path d="M71 158h.4v1.9h-.4z"/>
<path d="M89.7 179.3h1.8v.4h-1.8z"/>
<path d="M90.4 178.6h.4v1.8h-.4z"/>
<path d="M68 175.9h6.7v.7h-6.7zM74.7 175.9h.4v.4h-.4zM74.4 176.3h.7v6.7h-.7zM74.7 183h.4v.3h-.4zM68 182.6h6.7v.7h-6.7zM67.7 183h.3v.3h-.3zM67.7 176.3h.7v6.7h-.7zM67.7 175.9h.3v.4h-.3z"/>
<path d="M68 175.9h6.7v.7h-6.7zM74.7 175.9h.4v.4h-.4zM74.4 176.3h.7v6.7h-.7zM74.7 183h.4v.3h-.4zM68 182.6h6.7v.7h-6.7zM67.7 183h.3v.3h-.3zM67.7 176.3h.7v6.7h-.7zM67.7 175.9h.3v.4h-.3z"/>
<path d="M68 175.9h6.7v.7h-6.7zM74.7 175.9h.4v.4h-.4zM74.4 176.3h.7v6.7h-.7zM74.7 183h.4v.3h-.4zM68 182.6h6.7v.7h-6.7zM67.7 183h.3v.3h-.3zM67.7 176.3h.7v6.7h-.7zM67.7 175.9h.3v.4h-.3z"/>
<path d="M68 175.9h6.7v.7h-6.7zM74.7 175.9h.4v.4h-.4zM74.4 176.3h.7v6.7h-.7zM74.7 183h.4v.3h-.4zM68 182.6h6.7v.7h-6.7zM67.7 183h.3v.3h-.3zM67.7 176.3h.7v6.7h-.7zM67.7 175.9h.3v.4h-.3z"/>
<path d="M77.6 155.3h6.6v.7h-6.6zM84.2 155.3h.4v.4h-.4zM83.8 155.7h.8v6.7h-.8zM84.2 162.4h.4v.3h-.4zM77.6 161.9h6.6v.8h-6.6zM77.3 162.4h.3v.3h-.3zM77.3 155.7h.6v6.7h-.6zM77.3 155.3h.3v.4h-.3z"/>
<path d="M87.3 155.3h6.7v.7h-6.7zM94 155.3h.3v.4h-.3zM93.6 155.7h.7v6.7h-.7zM94 162.4h.3v.3h-.3zM87.3 161.9h6.7v.8h-6.7zM87 162.4h.3v.3h-.3zM87 155.7h.7v6.7h-.7zM87 155.3h.3v.4h-.3z"/>
<path d="M78 175.9h6.7v.7h-6.7zM84.7 175.9h.3v.4h-.3zM84.3 176.3h.7v6.7h-.7zM84.7 183h.3v.3h-.3zM78 182.6h6.7v.7h-6.7zM77.7 183h.3v.3h-.3zM77.7 176.3h.7v6.7h-.7zM77.7 175.9h.3v.4h-.3z"/>
<path d="M67.9 155.3h6.6v.7h-6.6zM74.5 155.3h.4v.4h-.4zM74.2 155.7h.7v6.7h-.7zM74.5 162.4h.4v.3h-.4zM67.9 161.9h6.6v.8h-6.6zM67.5 162.4h.4v.3h-.4zM67.5 155.7h.7v6.7h-.7zM67.5 155.3h.4v.4h-.4z"/>
<path d="M87.3 175.7h6.7v.8h-6.7zM94 175.7h.3v.5h-.3zM93.6 176.2h.7v6.6h-.7zM94 182.8h.3v.4h-.3zM87.3 182.5h6.7v.7h-6.7zM87 182.8h.3v.4h-.3zM87 176.2h.7v6.6h-.7zM87 175.7h.3v.5h-.3z"/>
</g>
<path d="M62.5 167.9h4.9v2.9h-4.9z" fill="#fff"/>
<g font-size="4.2">
<text x="171.6" y="19.6">D1213A-04SO</text>
<text x="18.7" y="38.5">Package Outline Dimensions</text>
<text x="18.7" y="129.5">Suggested Pad Layout</text>
</g>
<text font-size="3.5" fill="#231f20" x="20.3" y="272.5">D1213A-04SO</text>
<g font-size="2.8">
<text x="18.7" y="46.2">Please see AP02002 at http://www.diodes.com/datasheets/ap02002.pdf for latest version.</text>
<text x="138.5" y="63.2">SOT26</text>
<text x="127.6" y="66.6">Dim</text>
<text x="129.3" y="70">A</text>
<text x="136.3" y="70">0.35</text>
<text x="136.6" y="66.6">Min</text>
<text x="145" y="70">0.50</text>
<text x="145" y="66.6">Max</text>
<text x="152.9" y="70">0.38</text>
<text x="153.2" y="66.6">Typ</text>
<text x="129.3" y="73.4">B</text>
<text x="129.3" y="76.9">C</text>
<text x="136.3" y="73.4">1.50</text>
<text x="136.3" y="76.9">2.70</text>
<text x="145" y="73.4">1.70</text>
<text x="145" y="76.9">3.00</text>
<text x="152.9" y="73.4">1.60</text>
<text x="152.9" y="76.9">2.80</text>
<text x="129.3" y="80.4">D</text>
<text x="129.3" y="83.9">H</text>
<text x="136.3" y="83.9">2.90</text>
<text x="137.6" y="80.5">⎯</text>
<text x="145" y="83.9">3.10</text>
<text x="146.3" y="80.5">⎯</text>
<text x="152.9" y="83.9">3.00</text>
<text x="152.9" y="80.4">0.95</text>
<text x="129.5" y="87.3">J</text>
<text x="135.5" y="87.3">0.013</text>
<text x="145" y="87.3">0.10</text>
<text x="152.9" y="87.3">0.05</text>
<text x="129.3" y="90.8">K</text>
<text x="129.4" y="94.2">L</text>
<text x="136.3" y="90.8">1.00</text>
<text x="136.3" y="94.2">0.35</text>
<text x="145" y="90.8">1.30</text>
<text x="145" y="94.2">0.55</text>
<text x="152.9" y="90.8">1.10</text>
<text x="152.9" y="94.2">0.40</text>
<text x="129.1" y="97.6">M</text>
<text x="129.4" y="101.3">α</text>
<text x="136.3" y="97.6">0.10</text>
<text x="137.7" y="101.1">0°</text>
<text x="145" y="97.6">0.20</text>
<text x="146.4" y="101.1">8°</text>
<text x="152.9" y="97.6">0.15</text>
<text x="154.3" y="101.3">⎯</text>
<text x="128.2" y="104.7">All Dimensions in mm</text>
<text x="18.7" y="137.2">Please see AP02001 at http://www.diodes.com/datasheets/ap02001.pdf for the latest version.</text>
<text x="120.9" y="158.6">Dimensions</text>
<text x="139.5" y="158.6">Value (in mm)</text>
<text x="127.8" y="165.6">G</text>
<text x="128" y="162.1">Z</text>
<text x="146" y="162.1">3.20</text>
<text x="146" y="165.6">1.60</text>
<text x="128" y="169.1">X</text>
<text x="128" y="172.6">Y</text>
<text x="146" y="169.1">0.55</text>
<text x="146" y="172.6">0.80</text>
<text x="127.1" y="176.1">C1</text>
<text x="127.1" y="179.6">C2</text>
<text x="146" y="176.1">2.40</text>
<text x="146" y="179.6">0.95</text>
<text x="100.3" y="275.1">www.diodes.com</text>
<text x="108.3" y="271.9">4 of 5</text>
</g>
<text font-size="2.8" fill="#231f20" x="186.1" y="272.2">October 2012</text>
<g font-size="2.5" fill="#1f1a17">
<text x="74.5" y="153.5">C2</text>
<text x="84.3" y="153.4">C2</text>
<text x="59.3" y="171.9">Z</text>
<text x="63.8" y="170.2">G</text>
<text x="96.5" y="170">C1</text>
<text x="63.9" y="180.4">Y</text>
<text x="70.4" y="186.8">X</text>
</g>
<text font-size="2.5" x="20.3" y="275.6">Document number: DS32144 Rev. 12 - 2</text>
<g font-size="2.4" fill="#1f1a17">
<text x="65.7" y="58.3">A</text>
<text x="77.5" y="70.5">B</text>
<text x="80.6" y="70.5">C</text>
<text x="65.6" y="85.6">H</text>
<text x="52.6" y="92">K</text>
<text x="99.8" y="93">M</text>
<text x="52.9" y="100.9">J</text>
<text x="68.5" y="102.6">D</text>
<text x="82.1" y="102.5">L</text>
</g>
<text font-size="2.1" fill="#231f20" x="182" y="274.8">© Diodes Incorporated</text>
</svg>
